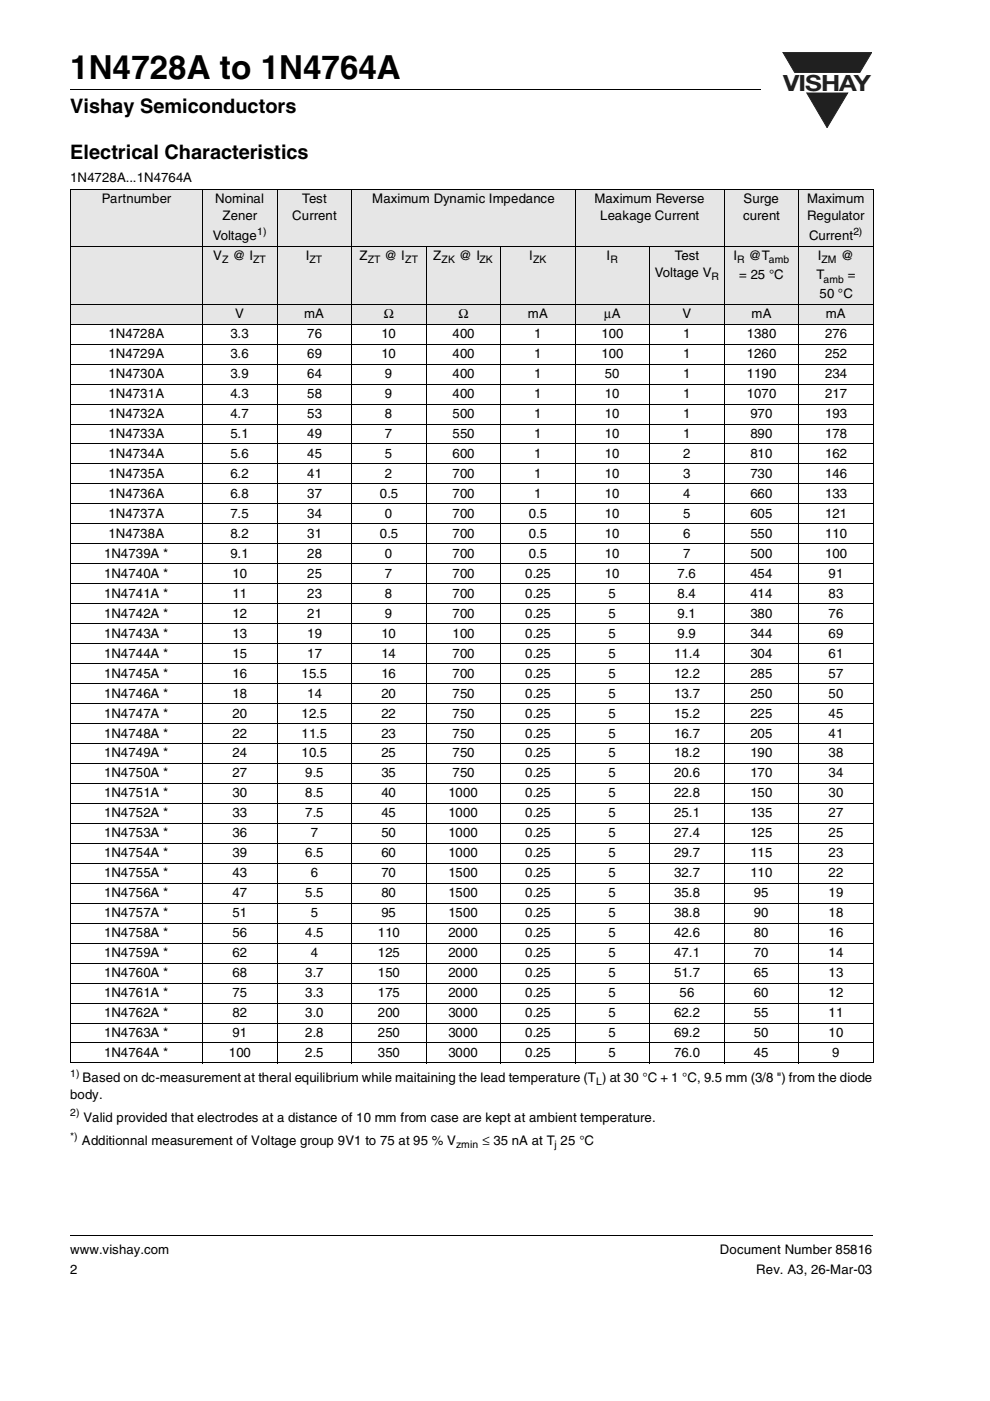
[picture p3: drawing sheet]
<svg xmlns="http://www.w3.org/2000/svg" width="210mm" height="297mm" viewBox="0 0 210 297" stroke-linecap="round" stroke-linejoin="round" font-family="sans-serif">
<path d="M14.8 261.9l.1 .2z" fill="#000"/>
<path d="M14.9 262h170.1" fill="none" stroke="#000" stroke-width=".21"/>
<path d="M165.9 11h19v16.1h-19z" fill="#fff"/>
<path d="M166 11.1h18.8l-2.5 4.3h-13.8z" fill="#231f20"/>
<path d="M166 11.1h18.8l-2.5 4.3h-13.8z" fill="none" stroke="#231f20" stroke-width=".21"/>
<path d="M171.1 19.7h8.6l-4.3 7.4z" fill="#231f20"/>
<path d="M171.1 19.7h8.6l-4.3 7.4z" fill="none" stroke="#231f20" stroke-width=".21"/>
<path d="M14.8 18.9l.1 .1z" fill="#000"/>
<path d="M14.9 19h146.4" fill="none" stroke="#000" stroke-width=".21"/>
<g fill="#e6e6e6">
<path d="M14.9 40.1h28v12.1h-28z"/>
<path d="M42.9 40.1h15.9v12.1h-15.9z"/>
<path d="M58.8 40.1h15.7v12.1h-15.7z"/>
<path d="M74.5 40.1h47.4v12.1h-47.4z"/>
<path d="M121.9 40.1h31.7v12.1h-31.7z"/>
<path d="M153.6 40.1h15.7v12.1h-15.7z"/>
<path d="M169.3 40.1h15.9v12.1h-15.9z"/>
<path d="M14.9 52.2h43.9v12.3h-43.9z"/>
<path d="M58.8 52.2h15.7v12.3h-15.7z"/>
<path d="M74.5 52.2h15.8v12.3h-15.8z"/>
<path d="M90.3 52.2h15.9v12.3h-15.9z"/>
<path d="M106.2 52.2h15.7v12.3h-15.7z"/>
<path d="M121.9 52.2h15.9v12.3h-15.9z"/>
<path d="M137.8 52.2h15.8v12.3h-15.8z"/>
<path d="M153.6 52.2h15.7v12.3h-15.7z"/>
<path d="M169.3 52.2h15.9v12.3h-15.9z"/>
<path d="M14.9 64.5h43.9v4.2h-43.9z"/>
<path d="M58.8 64.5h15.7v4.2h-15.7z"/>
<path d="M74.5 64.5h15.8v4.2h-15.8z"/>
<path d="M90.3 64.5h15.9v4.2h-15.9z"/>
<path d="M106.2 64.5h15.7v4.2h-15.7z"/>
<path d="M121.9 64.5h15.9v4.2h-15.9z"/>
<path d="M137.8 64.5h15.8v4.2h-15.8z"/>
<path d="M153.6 64.5h15.7v4.2h-15.7z"/>
<path d="M169.3 64.5h15.9v4.2h-15.9z"/>
</g>
<g fill="#fff">
<path d="M14.9 68.7h28v4.3h-28z"/>
<path d="M42.9 68.7h15.9v4.3h-15.9z"/>
<path d="M58.8 68.7h15.7v4.3h-15.7z"/>
<path d="M74.5 68.7h15.8v4.3h-15.8z"/>
<path d="M90.3 68.7h15.9v4.3h-15.9z"/>
<path d="M106.2 68.7h15.7v4.3h-15.7z"/>
<path d="M121.9 68.7h15.9v4.3h-15.9z"/>
<path d="M137.8 68.7h15.8v4.3h-15.8z"/>
<path d="M153.6 68.7h15.7v4.3h-15.7z"/>
<path d="M169.3 68.7h15.9v4.3h-15.9z"/>
<path d="M14.9 73h28v4.2h-28z"/>
<path d="M42.9 73h15.9v4.2h-15.9z"/>
<path d="M58.8 73h15.7v4.2h-15.7z"/>
<path d="M74.5 73h15.8v4.2h-15.8z"/>
<path d="M90.3 73h15.9v4.2h-15.9z"/>
<path d="M106.2 73h15.7v4.2h-15.7z"/>
<path d="M121.9 73h15.9v4.2h-15.9z"/>
<path d="M137.8 73h15.8v4.2h-15.8z"/>
<path d="M153.6 73h15.7v4.2h-15.7z"/>
<path d="M169.3 73h15.9v4.2h-15.9z"/>
<path d="M14.9 77.2h28v4.2h-28z"/>
<path d="M42.9 77.2h15.9v4.2h-15.9z"/>
<path d="M58.8 77.2h15.7v4.2h-15.7z"/>
<path d="M74.5 77.2h15.8v4.2h-15.8z"/>
<path d="M90.3 77.2h15.9v4.2h-15.9z"/>
<path d="M106.2 77.2h15.7v4.2h-15.7z"/>
<path d="M121.9 77.2h15.9v4.2h-15.9z"/>
<path d="M137.8 77.2h15.8v4.2h-15.8z"/>
<path d="M153.6 77.2h15.7v4.2h-15.7z"/>
<path d="M169.3 77.2h15.9v4.2h-15.9z"/>
<path d="M14.9 81.4h28v4.3h-28z"/>
<path d="M42.9 81.4h15.9v4.3h-15.9z"/>
<path d="M58.8 81.4h15.7v4.3h-15.7z"/>
<path d="M74.5 81.4h15.8v4.3h-15.8z"/>
<path d="M90.3 81.4h15.9v4.3h-15.9z"/>
<path d="M106.2 81.4h15.7v4.3h-15.7z"/>
<path d="M121.9 81.4h15.9v4.3h-15.9z"/>
<path d="M137.8 81.4h15.8v4.3h-15.8z"/>
<path d="M153.6 81.4h15.7v4.3h-15.7z"/>
<path d="M169.3 81.4h15.9v4.3h-15.9z"/>
<path d="M14.9 85.7h28v4.2h-28z"/>
<path d="M42.9 85.7h15.9v4.2h-15.9z"/>
<path d="M58.8 85.7h15.7v4.2h-15.7z"/>
<path d="M74.5 85.7h15.8v4.2h-15.8z"/>
<path d="M90.3 85.7h15.9v4.2h-15.9z"/>
<path d="M106.2 85.7h15.7v4.2h-15.7z"/>
<path d="M121.9 85.7h15.9v4.2h-15.9z"/>
<path d="M137.8 85.7h15.8v4.2h-15.8z"/>
<path d="M153.6 85.7h15.7v4.2h-15.7z"/>
<path d="M169.3 85.7h15.9v4.2h-15.9z"/>
<path d="M14.9 89.9h28v4.2h-28z"/>
<path d="M42.9 89.9h15.9v4.2h-15.9z"/>
<path d="M58.8 89.9h15.7v4.2h-15.7z"/>
<path d="M74.5 89.9h15.8v4.2h-15.8z"/>
<path d="M90.3 89.9h15.9v4.2h-15.9z"/>
<path d="M106.2 89.9h15.7v4.2h-15.7z"/>
<path d="M121.9 89.9h15.9v4.2h-15.9z"/>
<path d="M137.8 89.9h15.8v4.2h-15.8z"/>
<path d="M153.6 89.9h15.7v4.2h-15.7z"/>
<path d="M169.3 89.9h15.9v4.2h-15.9z"/>
<path d="M14.9 94.1h28v4.3h-28z"/>
<path d="M42.9 94.1h15.9v4.3h-15.9z"/>
<path d="M58.8 94.1h15.7v4.3h-15.7z"/>
<path d="M74.5 94.1h15.8v4.3h-15.8z"/>
<path d="M90.3 94.1h15.9v4.3h-15.9z"/>
<path d="M106.2 94.1h15.7v4.3h-15.7z"/>
<path d="M121.9 94.1h15.9v4.3h-15.9z"/>
<path d="M137.8 94.1h15.8v4.3h-15.8z"/>
<path d="M153.6 94.1h15.7v4.3h-15.7z"/>
<path d="M169.3 94.1h15.9v4.3h-15.9z"/>
<path d="M14.9 98.4h28v4.2h-28z"/>
<path d="M42.9 98.4h15.9v4.2h-15.9z"/>
<path d="M58.8 98.4h15.7v4.2h-15.7z"/>
<path d="M74.5 98.4h15.8v4.2h-15.8z"/>
<path d="M90.3 98.4h15.9v4.2h-15.9z"/>
<path d="M106.2 98.4h15.7v4.2h-15.7z"/>
<path d="M121.9 98.4h15.9v4.2h-15.9z"/>
<path d="M137.8 98.4h15.8v4.2h-15.8z"/>
<path d="M153.6 98.4h15.7v4.2h-15.7z"/>
<path d="M169.3 98.4h15.9v4.2h-15.9z"/>
<path d="M14.9 102.6h28v4.2h-28z"/>
<path d="M42.9 102.6h15.9v4.2h-15.9z"/>
<path d="M58.8 102.6h15.7v4.2h-15.7z"/>
<path d="M74.5 102.6h15.8v4.2h-15.8z"/>
<path d="M90.3 102.6h15.9v4.2h-15.9z"/>
<path d="M106.2 102.6h15.7v4.2h-15.7z"/>
<path d="M121.9 102.6h15.9v4.2h-15.9z"/>
<path d="M137.8 102.6h15.8v4.2h-15.8z"/>
<path d="M153.6 102.6h15.7v4.2h-15.7z"/>
<path d="M169.3 102.6h15.9v4.2h-15.9z"/>
<path d="M14.9 106.8h28v4.3h-28z"/>
<path d="M42.9 106.8h15.9v4.3h-15.9z"/>
<path d="M58.8 106.8h15.7v4.3h-15.7z"/>
<path d="M74.5 106.8h15.8v4.3h-15.8z"/>
<path d="M90.3 106.8h15.9v4.3h-15.9z"/>
<path d="M106.2 106.8h15.7v4.3h-15.7z"/>
<path d="M121.9 106.8h15.9v4.3h-15.9z"/>
<path d="M137.8 106.8h15.8v4.3h-15.8z"/>
<path d="M153.6 106.8h15.7v4.3h-15.7z"/>
<path d="M169.3 106.8h15.9v4.3h-15.9z"/>
<path d="M14.9 111.1h28v4.2h-28z"/>
<path d="M42.9 111.1h15.9v4.2h-15.9z"/>
<path d="M58.8 111.1h15.7v4.2h-15.7z"/>
<path d="M74.5 111.1h15.8v4.2h-15.8z"/>
<path d="M90.3 111.1h15.9v4.2h-15.9z"/>
<path d="M106.2 111.1h15.7v4.2h-15.7z"/>
<path d="M121.9 111.1h15.9v4.2h-15.9z"/>
<path d="M137.8 111.1h15.8v4.2h-15.8z"/>
<path d="M153.6 111.1h15.7v4.2h-15.7z"/>
<path d="M169.3 111.1h15.9v4.2h-15.9z"/>
<path d="M14.9 115.3h28v4.2h-28z"/>
<path d="M42.9 115.3h15.9v4.2h-15.9z"/>
<path d="M58.8 115.3h15.7v4.2h-15.7z"/>
<path d="M74.5 115.3h15.8v4.2h-15.8z"/>
<path d="M90.3 115.3h15.9v4.2h-15.9z"/>
<path d="M106.2 115.3h15.7v4.2h-15.7z"/>
<path d="M121.9 115.3h15.9v4.2h-15.9z"/>
<path d="M137.8 115.3h15.8v4.2h-15.8z"/>
<path d="M153.6 115.3h15.7v4.2h-15.7z"/>
<path d="M169.3 115.3h15.9v4.2h-15.9z"/>
<path d="M14.9 119.5h28v4.3h-28z"/>
<path d="M42.9 119.5h15.9v4.3h-15.9z"/>
<path d="M58.8 119.5h15.7v4.3h-15.7z"/>
<path d="M74.5 119.5h15.8v4.3h-15.8z"/>
<path d="M90.3 119.5h15.9v4.3h-15.9z"/>
<path d="M106.2 119.5h15.7v4.3h-15.7z"/>
<path d="M121.9 119.5h15.9v4.3h-15.9z"/>
<path d="M137.8 119.5h15.8v4.3h-15.8z"/>
<path d="M153.6 119.5h15.7v4.3h-15.7z"/>
<path d="M169.3 119.5h15.9v4.3h-15.9z"/>
<path d="M14.9 123.8h28v4.2h-28z"/>
<path d="M42.9 123.8h15.9v4.2h-15.9z"/>
<path d="M58.8 123.8h15.7v4.2h-15.7z"/>
<path d="M74.5 123.8h15.8v4.2h-15.8z"/>
<path d="M90.3 123.8h15.9v4.2h-15.9z"/>
<path d="M106.2 123.8h15.7v4.2h-15.7z"/>
<path d="M121.9 123.8h15.9v4.2h-15.9z"/>
<path d="M137.8 123.8h15.8v4.2h-15.8z"/>
<path d="M153.6 123.8h15.7v4.2h-15.7z"/>
<path d="M169.3 123.8h15.9v4.2h-15.9z"/>
<path d="M14.9 128h28v4.2h-28z"/>
<path d="M42.9 128h15.9v4.2h-15.9z"/>
<path d="M58.8 128h15.7v4.2h-15.7z"/>
<path d="M74.5 128h15.8v4.2h-15.8z"/>
<path d="M90.3 128h15.9v4.2h-15.9z"/>
<path d="M106.2 128h15.7v4.2h-15.7z"/>
<path d="M121.9 128h15.9v4.2h-15.9z"/>
<path d="M137.8 128h15.8v4.2h-15.8z"/>
<path d="M153.6 128h15.7v4.2h-15.7z"/>
<path d="M169.3 128h15.9v4.2h-15.9z"/>
<path d="M14.9 132.2h28v4.3h-28z"/>
<path d="M42.9 132.2h15.9v4.3h-15.9z"/>
<path d="M58.8 132.2h15.7v4.3h-15.7z"/>
<path d="M74.5 132.2h15.8v4.3h-15.8z"/>
<path d="M90.3 132.2h15.9v4.3h-15.9z"/>
<path d="M106.2 132.2h15.7v4.3h-15.7z"/>
<path d="M121.9 132.2h15.9v4.3h-15.9z"/>
<path d="M137.8 132.2h15.8v4.3h-15.8z"/>
<path d="M153.6 132.2h15.7v4.3h-15.7z"/>
<path d="M169.3 132.2h15.9v4.3h-15.9z"/>
<path d="M14.9 136.5h28v4.2h-28z"/>
<path d="M42.9 136.5h15.9v4.2h-15.9z"/>
<path d="M58.8 136.5h15.7v4.2h-15.7z"/>
<path d="M74.5 136.5h15.8v4.2h-15.8z"/>
<path d="M90.3 136.5h15.9v4.2h-15.9z"/>
<path d="M106.2 136.5h15.7v4.2h-15.7z"/>
<path d="M121.9 136.5h15.9v4.2h-15.9z"/>
<path d="M137.8 136.5h15.8v4.2h-15.8z"/>
<path d="M153.6 136.5h15.7v4.2h-15.7z"/>
<path d="M169.3 136.5h15.9v4.2h-15.9z"/>
<path d="M14.9 140.7h28v4.2h-28z"/>
<path d="M42.9 140.7h15.9v4.2h-15.9z"/>
<path d="M58.8 140.7h15.7v4.2h-15.7z"/>
<path d="M74.5 140.7h15.8v4.2h-15.8z"/>
<path d="M90.3 140.7h15.9v4.2h-15.9z"/>
<path d="M106.2 140.7h15.7v4.2h-15.7z"/>
<path d="M121.9 140.7h15.9v4.2h-15.9z"/>
<path d="M137.8 140.7h15.8v4.2h-15.8z"/>
<path d="M153.6 140.7h15.7v4.2h-15.7z"/>
<path d="M169.3 140.7h15.9v4.2h-15.9z"/>
<path d="M14.9 144.9h28v4.3h-28z"/>
<path d="M42.9 144.9h15.9v4.3h-15.9z"/>
<path d="M58.8 144.9h15.7v4.3h-15.7z"/>
<path d="M74.5 144.9h15.8v4.3h-15.8z"/>
<path d="M90.3 144.9h15.9v4.3h-15.9z"/>
<path d="M106.2 144.9h15.7v4.3h-15.7z"/>
<path d="M121.9 144.9h15.9v4.3h-15.9z"/>
<path d="M137.8 144.9h15.8v4.3h-15.8z"/>
<path d="M153.6 144.9h15.7v4.3h-15.7z"/>
<path d="M169.3 144.9h15.9v4.3h-15.9z"/>
<path d="M14.9 149.2h28v4.2h-28z"/>
<path d="M42.9 149.2h15.9v4.2h-15.9z"/>
<path d="M58.8 149.2h15.7v4.2h-15.7z"/>
<path d="M74.5 149.2h15.8v4.2h-15.8z"/>
<path d="M90.3 149.2h15.9v4.2h-15.9z"/>
<path d="M106.2 149.2h15.7v4.2h-15.7z"/>
<path d="M121.9 149.2h15.9v4.2h-15.9z"/>
<path d="M137.8 149.2h15.8v4.2h-15.8z"/>
<path d="M153.6 149.2h15.7v4.2h-15.7z"/>
<path d="M169.3 149.2h15.9v4.2h-15.9z"/>
<path d="M14.9 153.4h28v4.2h-28z"/>
<path d="M42.9 153.4h15.9v4.2h-15.9z"/>
<path d="M58.8 153.4h15.7v4.2h-15.7z"/>
<path d="M74.5 153.4h15.8v4.2h-15.8z"/>
<path d="M90.3 153.4h15.9v4.2h-15.9z"/>
<path d="M106.2 153.4h15.7v4.2h-15.7z"/>
<path d="M121.9 153.4h15.9v4.2h-15.9z"/>
<path d="M137.8 153.4h15.8v4.2h-15.8z"/>
<path d="M153.6 153.4h15.7v4.2h-15.7z"/>
<path d="M169.3 153.4h15.9v4.2h-15.9z"/>
<path d="M14.9 157.6h28v4.3h-28z"/>
<path d="M42.9 157.6h15.9v4.3h-15.9z"/>
<path d="M58.8 157.6h15.7v4.3h-15.7z"/>
<path d="M74.5 157.6h15.8v4.3h-15.8z"/>
<path d="M90.3 157.6h15.9v4.3h-15.9z"/>
<path d="M106.2 157.6h15.7v4.3h-15.7z"/>
<path d="M121.9 157.6h15.9v4.3h-15.9z"/>
<path d="M137.8 157.6h15.8v4.3h-15.8z"/>
<path d="M153.6 157.6h15.7v4.3h-15.7z"/>
<path d="M169.3 157.6h15.9v4.3h-15.9z"/>
<path d="M14.9 161.9h28v4.2h-28z"/>
<path d="M42.9 161.9h15.9v4.2h-15.9z"/>
<path d="M58.8 161.9h15.7v4.2h-15.7z"/>
<path d="M74.5 161.9h15.8v4.2h-15.8z"/>
<path d="M90.3 161.9h15.9v4.2h-15.9z"/>
<path d="M106.2 161.9h15.7v4.2h-15.7z"/>
<path d="M121.9 161.9h15.9v4.2h-15.9z"/>
<path d="M137.8 161.9h15.8v4.2h-15.8z"/>
<path d="M153.6 161.9h15.7v4.2h-15.7z"/>
<path d="M169.3 161.9h15.9v4.2h-15.9z"/>
<path d="M14.9 166.1h28v4.2h-28z"/>
<path d="M42.9 166.1h15.9v4.2h-15.9z"/>
<path d="M58.8 166.1h15.7v4.2h-15.7z"/>
<path d="M74.5 166.1h15.8v4.2h-15.8z"/>
<path d="M90.3 166.1h15.9v4.2h-15.9z"/>
<path d="M106.2 166.1h15.7v4.2h-15.7z"/>
<path d="M121.9 166.1h15.9v4.2h-15.9z"/>
<path d="M137.8 166.1h15.8v4.2h-15.8z"/>
<path d="M153.6 166.1h15.7v4.2h-15.7z"/>
<path d="M169.3 166.1h15.9v4.2h-15.9z"/>
<path d="M14.9 170.3h28v4.3h-28z"/>
<path d="M42.9 170.3h15.9v4.3h-15.9z"/>
<path d="M58.8 170.3h15.7v4.3h-15.7z"/>
<path d="M74.5 170.3h15.8v4.3h-15.8z"/>
<path d="M90.3 170.3h15.9v4.3h-15.9z"/>
<path d="M106.2 170.3h15.7v4.3h-15.7z"/>
<path d="M121.9 170.3h15.9v4.3h-15.9z"/>
<path d="M137.8 170.3h15.8v4.3h-15.8z"/>
<path d="M153.6 170.3h15.7v4.3h-15.7z"/>
<path d="M169.3 170.3h15.9v4.3h-15.9z"/>
<path d="M14.9 174.6h28v4.2h-28z"/>
<path d="M42.9 174.6h15.9v4.2h-15.9z"/>
<path d="M58.8 174.6h15.7v4.2h-15.7z"/>
<path d="M74.5 174.6h15.8v4.2h-15.8z"/>
<path d="M90.3 174.6h15.9v4.2h-15.9z"/>
<path d="M106.2 174.6h15.7v4.2h-15.7z"/>
<path d="M121.9 174.6h15.9v4.2h-15.9z"/>
<path d="M137.8 174.6h15.8v4.2h-15.8z"/>
<path d="M153.6 174.6h15.7v4.2h-15.7z"/>
<path d="M169.3 174.6h15.9v4.2h-15.9z"/>
<path d="M14.9 178.8h28v4.2h-28z"/>
<path d="M42.9 178.8h15.9v4.2h-15.9z"/>
<path d="M58.8 178.8h15.7v4.2h-15.7z"/>
<path d="M74.5 178.8h15.8v4.2h-15.8z"/>
<path d="M90.3 178.8h15.9v4.2h-15.9z"/>
<path d="M106.2 178.8h15.7v4.2h-15.7z"/>
<path d="M121.9 178.8h15.9v4.2h-15.9z"/>
<path d="M137.8 178.8h15.8v4.2h-15.8z"/>
<path d="M153.6 178.8h15.7v4.2h-15.7z"/>
<path d="M169.3 178.8h15.9v4.2h-15.9z"/>
<path d="M14.9 183h28v4.3h-28z"/>
<path d="M42.9 183h15.9v4.3h-15.9z"/>
<path d="M58.8 183h15.7v4.3h-15.7z"/>
<path d="M74.5 183h15.8v4.3h-15.8z"/>
<path d="M90.3 183h15.9v4.3h-15.9z"/>
<path d="M106.2 183h15.7v4.3h-15.7z"/>
<path d="M121.9 183h15.9v4.3h-15.9z"/>
<path d="M137.8 183h15.8v4.3h-15.8z"/>
<path d="M153.6 183h15.7v4.3h-15.7z"/>
<path d="M169.3 183h15.9v4.3h-15.9z"/>
<path d="M14.9 187.3h28v4.2h-28z"/>
<path d="M42.9 187.3h15.9v4.2h-15.9z"/>
<path d="M58.8 187.3h15.7v4.2h-15.7z"/>
<path d="M74.5 187.3h15.8v4.2h-15.8z"/>
<path d="M90.3 187.3h15.9v4.2h-15.9z"/>
<path d="M106.2 187.3h15.7v4.2h-15.7z"/>
<path d="M121.9 187.3h15.9v4.2h-15.9z"/>
<path d="M137.8 187.3h15.8v4.2h-15.8z"/>
<path d="M153.6 187.3h15.7v4.2h-15.7z"/>
<path d="M169.3 187.3h15.9v4.2h-15.9z"/>
<path d="M14.9 191.5h28v4.2h-28z"/>
<path d="M42.9 191.5h15.9v4.2h-15.9z"/>
<path d="M58.8 191.5h15.7v4.2h-15.7z"/>
<path d="M74.5 191.5h15.8v4.2h-15.8z"/>
<path d="M90.3 191.5h15.9v4.2h-15.9z"/>
<path d="M106.2 191.5h15.7v4.2h-15.7z"/>
<path d="M121.9 191.5h15.9v4.2h-15.9z"/>
<path d="M137.8 191.5h15.8v4.2h-15.8z"/>
<path d="M153.6 191.5h15.7v4.2h-15.7z"/>
<path d="M169.3 191.5h15.9v4.2h-15.9z"/>
<path d="M14.9 195.7h28v4.3h-28z"/>
<path d="M42.9 195.7h15.9v4.3h-15.9z"/>
<path d="M58.8 195.7h15.7v4.3h-15.7z"/>
<path d="M74.5 195.7h15.8v4.3h-15.8z"/>
<path d="M90.3 195.7h15.9v4.3h-15.9z"/>
<path d="M106.2 195.7h15.7v4.3h-15.7z"/>
<path d="M121.9 195.7h15.9v4.3h-15.9z"/>
<path d="M137.8 195.7h15.8v4.3h-15.8z"/>
<path d="M153.6 195.7h15.7v4.3h-15.7z"/>
<path d="M169.3 195.7h15.9v4.3h-15.9z"/>
<path d="M14.9 200h28v4.2h-28z"/>
<path d="M42.9 200h15.9v4.2h-15.9z"/>
<path d="M58.8 200h15.7v4.2h-15.7z"/>
<path d="M74.5 200h15.8v4.2h-15.8z"/>
<path d="M90.3 200h15.9v4.2h-15.9z"/>
<path d="M106.2 200h15.7v4.2h-15.7z"/>
<path d="M121.9 200h15.9v4.2h-15.9z"/>
<path d="M137.8 200h15.8v4.2h-15.8z"/>
<path d="M153.6 200h15.7v4.2h-15.7z"/>
<path d="M169.3 200h15.9v4.2h-15.9z"/>
<path d="M14.9 204.2h28v4.2h-28z"/>
<path d="M42.9 204.2h15.9v4.2h-15.9z"/>
<path d="M58.8 204.2h15.7v4.2h-15.7z"/>
<path d="M74.5 204.2h15.8v4.2h-15.8z"/>
<path d="M90.3 204.2h15.9v4.2h-15.9z"/>
<path d="M106.2 204.2h15.7v4.2h-15.7z"/>
<path d="M121.9 204.2h15.9v4.2h-15.9z"/>
<path d="M137.8 204.2h15.8v4.2h-15.8z"/>
<path d="M153.6 204.2h15.7v4.2h-15.7z"/>
<path d="M169.3 204.2h15.9v4.2h-15.9z"/>
<path d="M14.9 208.4h28v4.3h-28z"/>
<path d="M42.9 208.4h15.9v4.3h-15.9z"/>
<path d="M58.8 208.4h15.7v4.3h-15.7z"/>
<path d="M74.5 208.4h15.8v4.3h-15.8z"/>
<path d="M90.3 208.4h15.9v4.3h-15.9z"/>
<path d="M106.2 208.4h15.7v4.3h-15.7z"/>
<path d="M121.9 208.4h15.9v4.3h-15.9z"/>
<path d="M137.8 208.4h15.8v4.3h-15.8z"/>
<path d="M153.6 208.4h15.7v4.3h-15.7z"/>
<path d="M169.3 208.4h15.9v4.3h-15.9z"/>
<path d="M14.9 212.7h28v4.2h-28z"/>
<path d="M42.9 212.7h15.9v4.2h-15.9z"/>
<path d="M58.8 212.7h15.7v4.2h-15.7z"/>
<path d="M74.5 212.7h15.8v4.2h-15.8z"/>
<path d="M90.3 212.7h15.9v4.2h-15.9z"/>
<path d="M106.2 212.7h15.7v4.2h-15.7z"/>
<path d="M121.9 212.7h15.9v4.2h-15.9z"/>
<path d="M137.8 212.7h15.8v4.2h-15.8z"/>
<path d="M153.6 212.7h15.7v4.2h-15.7z"/>
<path d="M169.3 212.7h15.9v4.2h-15.9z"/>
<path d="M14.9 216.9h28v4.2h-28z"/>
<path d="M42.9 216.9h15.9v4.2h-15.9z"/>
<path d="M58.8 216.9h15.7v4.2h-15.7z"/>
<path d="M74.5 216.9h15.8v4.2h-15.8z"/>
<path d="M90.3 216.9h15.9v4.2h-15.9z"/>
<path d="M106.2 216.9h15.7v4.2h-15.7z"/>
<path d="M121.9 216.9h15.9v4.2h-15.9z"/>
<path d="M137.8 216.9h15.8v4.2h-15.8z"/>
<path d="M153.6 216.9h15.7v4.2h-15.7z"/>
<path d="M169.3 216.9h15.9v4.2h-15.9z"/>
<path d="M14.9 221.1h28v4.3h-28z"/>
<path d="M42.9 221.1h15.9v4.3h-15.9z"/>
<path d="M58.8 221.1h15.7v4.3h-15.7z"/>
<path d="M74.5 221.1h15.8v4.3h-15.8z"/>
<path d="M90.3 221.1h15.9v4.3h-15.9z"/>
<path d="M106.2 221.1h15.7v4.3h-15.7z"/>
<path d="M121.9 221.1h15.9v4.3h-15.9z"/>
<path d="M137.8 221.1h15.8v4.3h-15.8z"/>
<path d="M153.6 221.1h15.7v4.3h-15.7z"/>
<path d="M169.3 221.1h15.9v4.3h-15.9z"/>
</g>
<g fill="none" stroke="#000" stroke-width=".21">
<path d="M14.8 40.1h170.5M14.8 52.2h170.5M14.9 40.3v185M42.9 40v185.5M58.8 40v185.5M74.5 40v185.5M90.3 52.1v173.4M106.2 52.1v173.4M121.9 40v185.5M137.8 52.1v173.4M153.6 40v185.5M169.3 40v185.5"/>
<path d="M185.2 40.3v185M14.8 64.5h170.5M14.8 68.7h170.5M14.8 73h170.5M14.8 77.2h170.5M14.8 81.4h170.5M14.8 85.7h170.5M14.8 89.9h170.5M14.8 94.1h170.5M14.8 98.4h170.5M14.8 102.6h170.5M14.8 106.8h170.5"/>
<path d="M14.8 111.1h170.5M14.8 115.3h170.5M14.8 119.5h170.5M14.8 123.8h170.5M14.8 128h170.5M14.8 132.2h170.5M14.8 136.5h170.5M14.8 140.7h170.5M14.8 144.9h170.5M14.8 149.2h170.5M14.8 153.4h170.5M14.8 157.6h170.5"/>
<path d="M14.8 161.9h170.5M14.8 166.1h170.5M14.8 170.3h170.5M14.8 174.6h170.5M14.8 178.8h170.5M14.8 183h170.5M14.8 187.3h170.5M14.8 191.5h170.5M14.8 195.7h170.5M14.8 200h170.5M14.8 204.2h170.5M14.8 208.4h170.5"/>
<path d="M14.8 212.7h170.5M14.8 216.9h170.5M14.8 221.1h170.5M14.8 225.4h170.5"/>
</g>
<text font-size="7" x="14.9" y="16.7">1N4728A to 1N4764A</text>
<text font-size="4.7" fill="#231f20" x="166.1" y="19.2">VISHAY</text>
<g font-size="4.2">
<text x="14.9" y="23.9">Vishay Semiconductors</text>
<text x="14.9" y="33.8">Electrical Characteristics</text>
</g>
<g font-size="2.8">
<text x="14.9" y="38.5">1N4728A...1N4764A</text>
<text x="21.6" y="43.1">Partnumber</text>
<text x="45.6" y="43.1">Nominal</text>
<text x="47.2" y="46.6">Zener</text>
<text x="62" y="46.6">Current</text>
<text x="64.1" y="43.1">Test</text>
<text x="78.9" y="43.1">Maximum Dynamic Impedance</text>
<text x="126.1" y="43.1">Maximum Reverse</text>
<text x="127.3" y="46.6">Leakage Current</text>
<text x="157.6" y="46.6">curent</text>
<text x="157.6" y="43.1">Surge</text>
<text x="171.1" y="43.1">Maximum</text>
<text x="171.1" y="46.6">Regulator</text>
<text x="45.1" y="50.9">Voltage</text>
<text x="171.5" y="50.9">Current</text>
<text x="45.2" y="55.1">V</text>
<text x="49.3" y="55.1">@ I</text>
<text x="64.9" y="55.1">I</text>
<text x="76.2" y="55.1">Z</text>
<text x="81.4" y="55.1">@ I</text>
<text x="91.9" y="55.1">Z</text>
<text x="97.3" y="55.1">@ I</text>
<text x="112.2" y="55.1">I</text>
<text x="128.6" y="55.1">I</text>
<text x="138.9" y="58.7">Voltage V</text>
<text x="143.1" y="55.1">Test</text>
<text x="155.5" y="55.1">I</text>
<text x="156.7" y="59.2">= 25 °C</text>
<text x="158.7" y="55.1">@T</text>
<text x="173.1" y="59.2">T</text>
<text x="173.4" y="55.1">I</text>
<text x="178.3" y="55.1">@</text>
<text x="179.7" y="59.2">=</text>
<text x="173.7" y="63.2">50 °C</text>
<text x="23" y="71.7">1N4728A</text>
<text x="48.9" y="71.7">3.3</text>
<text x="49.9" y="67.5">V</text>
<text x="64.5" y="67.5">mA</text>
<text x="65.1" y="71.7">76</text>
<text x="80.9" y="71.7">10</text>
<text x="81.4" y="67.5">Ω</text>
<text x="95.9" y="71.7">400</text>
<text x="97.2" y="67.5">Ω</text>
<text x="111.9" y="67.5">mA</text>
<text x="113.3" y="71.7">1</text>
<text x="127.5" y="71.7">100</text>
<text x="128.1" y="67.5">µA</text>
<text x="144.7" y="67.5">V</text>
<text x="144.9" y="71.7">1</text>
<text x="158.3" y="71.7">1380</text>
<text x="159.3" y="67.5">mA</text>
<text x="174.9" y="71.7">276</text>
<text x="175.1" y="67.5">mA</text>
<text x="23" y="75.9">1N4729A</text>
<text x="48.9" y="75.9">3.6</text>
<text x="65.1" y="75.9">69</text>
<text x="80.9" y="75.9">10</text>
<text x="95.9" y="75.9">400</text>
<text x="113.3" y="75.9">1</text>
<text x="127.5" y="75.9">100</text>
<text x="144.9" y="75.9">1</text>
<text x="158.3" y="75.9">1260</text>
<text x="174.9" y="75.9">252</text>
<text x="23" y="80.2">1N4730A</text>
<text x="48.9" y="80.2">3.9</text>
<text x="65.1" y="80.2">64</text>
<text x="81.6" y="80.2">9</text>
<text x="95.9" y="80.2">400</text>
<text x="113.3" y="80.2">1</text>
<text x="128.3" y="80.2">50</text>
<text x="144.9" y="80.2">1</text>
<text x="158.3" y="80.2">1190</text>
<text x="174.9" y="80.2">234</text>
<text x="23" y="84.4">1N4731A</text>
<text x="23" y="88.6">1N4732A</text>
<text x="48.9" y="84.4">4.3</text>
<text x="48.9" y="88.6">4.7</text>
<text x="65.1" y="84.4">58</text>
<text x="65.1" y="88.6">53</text>
<text x="81.6" y="84.4">9</text>
<text x="81.6" y="88.6">8</text>
<text x="95.9" y="84.4">400</text>
<text x="95.9" y="88.6">500</text>
<text x="113.3" y="84.4">1</text>
<text x="113.3" y="88.6">1</text>
<text x="128.3" y="84.4">10</text>
<text x="128.3" y="88.6">10</text>
<text x="144.9" y="84.4">1</text>
<text x="144.9" y="88.6">1</text>
<text x="158.3" y="84.4">1070</text>
<text x="159.1" y="88.6">970</text>
<text x="174.9" y="84.4">217</text>
<text x="174.9" y="88.6">193</text>
<text x="23" y="92.9">1N4733A</text>
<text x="48.9" y="92.9">5.1</text>
<text x="65.1" y="92.9">49</text>
<text x="81.6" y="92.9">7</text>
<text x="95.9" y="92.9">550</text>
<text x="113.3" y="92.9">1</text>
<text x="128.3" y="92.9">10</text>
<text x="144.9" y="92.9">1</text>
<text x="159.1" y="92.9">890</text>
<text x="174.9" y="92.9">178</text>
<text x="23" y="97.1">1N4734A</text>
<text x="23" y="101.3">1N4735A</text>
<text x="48.9" y="97.1">5.6</text>
<text x="48.9" y="101.3">6.2</text>
<text x="65.1" y="97.1">45</text>
<text x="65.1" y="101.3">41</text>
<text x="81.6" y="97.1">5</text>
<text x="81.6" y="101.3">2</text>
<text x="95.9" y="97.1">600</text>
<text x="95.9" y="101.3">700</text>
<text x="113.3" y="97.1">1</text>
<text x="113.3" y="101.3">1</text>
<text x="128.3" y="97.1">10</text>
<text x="128.3" y="101.3">10</text>
<text x="144.9" y="97.1">2</text>
<text x="144.9" y="101.3">3</text>
<text x="159.1" y="97.1">810</text>
<text x="159.1" y="101.3">730</text>
<text x="174.9" y="97.1">162</text>
<text x="174.9" y="101.3">146</text>
<text x="23" y="105.6">1N4736A</text>
<text x="48.9" y="105.6">6.8</text>
<text x="65.1" y="105.6">37</text>
<text x="80.5" y="105.6">0.5</text>
<text x="95.9" y="105.6">700</text>
<text x="113.3" y="105.6">1</text>
<text x="128.3" y="105.6">10</text>
<text x="144.9" y="105.6">4</text>
<text x="159.1" y="105.6">660</text>
<text x="174.9" y="105.6">133</text>
<text x="23" y="109.8">1N4737A</text>
<text x="48.9" y="109.8">7.5</text>
<text x="65.1" y="109.8">34</text>
<text x="81.6" y="109.8">0</text>
<text x="95.9" y="109.8">700</text>
<text x="112.1" y="109.8">0.5</text>
<text x="128.3" y="109.8">10</text>
<text x="144.9" y="109.8">5</text>
<text x="159.1" y="109.8">605</text>
<text x="174.9" y="109.8">121</text>
<text x="22.1" y="118.3">1N4739A *</text>
<text x="23" y="114">1N4738A</text>
<text x="48.9" y="114">8.2</text>
<text x="48.9" y="118.3">9.1</text>
<text x="65.1" y="114">31</text>
<text x="65.1" y="118.3">28</text>
<text x="80.5" y="114">0.5</text>
<text x="81.6" y="118.3">0</text>
<text x="95.9" y="114">700</text>
<text x="95.9" y="118.3">700</text>
<text x="112.1" y="114">0.5</text>
<text x="112.1" y="118.3">0.5</text>
<text x="128.3" y="114">10</text>
<text x="128.3" y="118.3">10</text>
<text x="144.9" y="114">6</text>
<text x="144.9" y="118.3">7</text>
<text x="159.1" y="114">550</text>
<text x="159.1" y="118.3">500</text>
<text x="174.9" y="114">110</text>
<text x="174.9" y="118.3">100</text>
<text x="22.1" y="122.5">1N4740A *</text>
<text x="49.3" y="122.5">10</text>
<text x="65.1" y="122.5">25</text>
<text x="81.6" y="122.5">7</text>
<text x="95.9" y="122.5">700</text>
<text x="111.3" y="122.5">0.25</text>
<text x="128.3" y="122.5">10</text>
<text x="143.7" y="122.5">7.6</text>
<text x="159.1" y="122.5">454</text>
<text x="175.7" y="122.5">91</text>
<text x="22.1" y="126.7">1N4741A *</text>
<text x="22.1" y="131">1N4742A *</text>
<text x="49.3" y="126.7">11</text>
<text x="49.3" y="131">12</text>
<text x="65.1" y="126.7">23</text>
<text x="65.1" y="131">21</text>
<text x="81.6" y="126.7">8</text>
<text x="81.6" y="131">9</text>
<text x="95.9" y="126.7">700</text>
<text x="95.9" y="131">700</text>
<text x="111.3" y="126.7">0.25</text>
<text x="111.3" y="131">0.25</text>
<text x="129" y="126.7">5</text>
<text x="129" y="131">5</text>
<text x="143.7" y="126.7">8.4</text>
<text x="143.7" y="131">9.1</text>
<text x="159.1" y="126.7">414</text>
<text x="159.1" y="131">380</text>
<text x="175.7" y="126.7">83</text>
<text x="175.7" y="131">76</text>
<text x="22.1" y="135.2">1N4743A *</text>
<text x="49.3" y="135.2">13</text>
<text x="65.1" y="135.2">19</text>
<text x="80.9" y="135.2">10</text>
<text x="95.9" y="135.2">100</text>
<text x="111.3" y="135.2">0.25</text>
<text x="129" y="135.2">5</text>
<text x="143.7" y="135.2">9.9</text>
<text x="159.1" y="135.2">344</text>
<text x="175.7" y="135.2">69</text>
<text x="22.1" y="139.4">1N4744A *</text>
<text x="22.1" y="143.7">1N4745A *</text>
<text x="49.3" y="139.4">15</text>
<text x="49.3" y="143.7">16</text>
<text x="63.9" y="143.7">15.5</text>
<text x="65.1" y="139.4">17</text>
<text x="80.9" y="139.4">14</text>
<text x="80.9" y="143.7">16</text>
<text x="95.9" y="139.4">700</text>
<text x="95.9" y="143.7">700</text>
<text x="111.3" y="139.4">0.25</text>
<text x="111.3" y="143.7">0.25</text>
<text x="129" y="139.4">5</text>
<text x="129" y="143.7">5</text>
<text x="142.9" y="139.4">11.4</text>
<text x="142.9" y="143.7">12.2</text>
<text x="159.1" y="139.4">304</text>
<text x="159.1" y="143.7">285</text>
<text x="175.7" y="139.4">61</text>
<text x="175.7" y="143.7">57</text>
<text x="22.1" y="147.9">1N4746A *</text>
<text x="49.3" y="147.9">18</text>
<text x="65.1" y="147.9">14</text>
<text x="80.9" y="147.9">20</text>
<text x="95.9" y="147.9">750</text>
<text x="111.3" y="147.9">0.25</text>
<text x="129" y="147.9">5</text>
<text x="142.9" y="147.9">13.7</text>
<text x="159.1" y="147.9">250</text>
<text x="175.7" y="147.9">50</text>
<text x="22.1" y="152.1">1N4747A *</text>
<text x="49.3" y="152.1">20</text>
<text x="63.9" y="152.1">12.5</text>
<text x="80.9" y="152.1">22</text>
<text x="95.9" y="152.1">750</text>
<text x="111.3" y="152.1">0.25</text>
<text x="129" y="152.1">5</text>
<text x="142.9" y="152.1">15.2</text>
<text x="159.1" y="152.1">225</text>
<text x="175.7" y="152.1">45</text>
<text x="22.1" y="156.4">1N4748A *</text>
<text x="22.1" y="160.6">1N4749A *</text>
<text x="49.3" y="156.4">22</text>
<text x="49.3" y="160.6">24</text>
<text x="63.9" y="156.4">11.5</text>
<text x="63.9" y="160.6">10.5</text>
<text x="80.9" y="156.4">23</text>
<text x="80.9" y="160.6">25</text>
<text x="95.9" y="156.4">750</text>
<text x="95.9" y="160.6">750</text>
<text x="111.3" y="156.4">0.25</text>
<text x="111.3" y="160.6">0.25</text>
<text x="129" y="156.4">5</text>
<text x="129" y="160.6">5</text>
<text x="142.9" y="156.4">16.7</text>
<text x="142.9" y="160.6">18.2</text>
<text x="159.1" y="156.4">205</text>
<text x="159.1" y="160.6">190</text>
<text x="175.7" y="156.4">41</text>
<text x="175.7" y="160.6">38</text>
<text x="22.1" y="164.8">1N4750A *</text>
<text x="49.3" y="164.8">27</text>
<text x="64.7" y="164.8">9.5</text>
<text x="80.9" y="164.8">35</text>
<text x="95.9" y="164.8">750</text>
<text x="111.3" y="164.8">0.25</text>
<text x="129" y="164.8">5</text>
<text x="142.9" y="164.8">20.6</text>
<text x="159.1" y="164.8">170</text>
<text x="175.7" y="164.8">34</text>
<text x="22.1" y="169.1">1N4751A *</text>
<text x="22.1" y="173.3">1N4752A *</text>
<text x="49.3" y="169.1">30</text>
<text x="49.3" y="173.3">33</text>
<text x="64.7" y="169.1">8.5</text>
<text x="64.7" y="173.3">7.5</text>
<text x="80.9" y="169.1">40</text>
<text x="80.9" y="173.3">45</text>
<text x="95.1" y="169.1">1000</text>
<text x="95.1" y="173.3">1000</text>
<text x="111.3" y="169.1">0.25</text>
<text x="111.3" y="173.3">0.25</text>
<text x="129" y="169.1">5</text>
<text x="129" y="173.3">5</text>
<text x="142.9" y="169.1">22.8</text>
<text x="142.9" y="173.3">25.1</text>
<text x="159.1" y="169.1">150</text>
<text x="159.1" y="173.3">135</text>
<text x="175.7" y="169.1">30</text>
<text x="175.7" y="173.3">27</text>
<text x="22.1" y="177.5">1N4753A *</text>
<text x="49.3" y="177.5">36</text>
<text x="65.9" y="177.5">7</text>
<text x="80.9" y="177.5">50</text>
<text x="95.1" y="177.5">1000</text>
<text x="111.3" y="177.5">0.25</text>
<text x="129" y="177.5">5</text>
<text x="142.9" y="177.5">27.4</text>
<text x="159.1" y="177.5">125</text>
<text x="175.7" y="177.5">25</text>
<text x="22.1" y="181.8">1N4754A *</text>
<text x="22.1" y="186">1N4755A *</text>
<text x="49.3" y="181.8">39</text>
<text x="49.3" y="186">43</text>
<text x="64.7" y="181.8">6.5</text>
<text x="65.9" y="186">6</text>
<text x="80.9" y="181.8">60</text>
<text x="80.9" y="186">70</text>
<text x="95.1" y="181.8">1000</text>
<text x="95.1" y="186">1500</text>
<text x="111.3" y="181.8">0.25</text>
<text x="111.3" y="186">0.25</text>
<text x="129" y="181.8">5</text>
<text x="129" y="186">5</text>
<text x="142.9" y="181.8">29.7</text>
<text x="142.9" y="186">32.7</text>
<text x="159.1" y="181.8">115</text>
<text x="159.1" y="186">110</text>
<text x="175.7" y="181.8">23</text>
<text x="175.7" y="186">22</text>
<text x="22.1" y="190.2">1N4756A *</text>
<text x="49.3" y="190.2">47</text>
<text x="64.7" y="190.2">5.5</text>
<text x="80.9" y="190.2">80</text>
<text x="95.1" y="190.2">1500</text>
<text x="111.3" y="190.2">0.25</text>
<text x="129" y="190.2">5</text>
<text x="142.9" y="190.2">35.8</text>
<text x="159.9" y="190.2">95</text>
<text x="175.7" y="190.2">19</text>
<text x="22.1" y="194.5">1N4757A *</text>
<text x="49.3" y="194.5">51</text>
<text x="65.9" y="194.5">5</text>
<text x="80.9" y="194.5">95</text>
<text x="95.1" y="194.5">1500</text>
<text x="111.3" y="194.5">0.25</text>
<text x="129" y="194.5">5</text>
<text x="142.9" y="194.5">38.8</text>
<text x="159.9" y="194.5">90</text>
<text x="175.7" y="194.5">18</text>
<text x="22.1" y="198.7">1N4758A *</text>
<text x="22.1" y="202.9">1N4759A *</text>
<text x="49.3" y="198.7">56</text>
<text x="49.3" y="202.9">62</text>
<text x="64.7" y="198.7">4.5</text>
<text x="65.9" y="202.9">4</text>
<text x="80.1" y="198.7">110</text>
<text x="80.1" y="202.9">125</text>
<text x="95.1" y="198.7">2000</text>
<text x="95.1" y="202.9">2000</text>
<text x="111.3" y="198.7">0.25</text>
<text x="111.3" y="202.9">0.25</text>
<text x="129" y="198.7">5</text>
<text x="129" y="202.9">5</text>
<text x="142.9" y="198.7">42.6</text>
<text x="142.9" y="202.9">47.1</text>
<text x="159.9" y="198.7">80</text>
<text x="159.9" y="202.9">70</text>
<text x="175.7" y="198.7">16</text>
<text x="175.7" y="202.9">14</text>
<text x="22.1" y="207.2">1N4760A *</text>
<text x="49.3" y="207.2">68</text>
<text x="64.7" y="207.2">3.7</text>
<text x="80.1" y="207.2">150</text>
<text x="95.1" y="207.2">2000</text>
<text x="111.3" y="207.2">0.25</text>
<text x="129" y="207.2">5</text>
<text x="142.9" y="207.2">51.7</text>
<text x="159.9" y="207.2">65</text>
<text x="175.7" y="207.2">13</text>
<text x="22.1" y="211.4">1N4761A *</text>
<text x="22.1" y="215.6">1N4762A *</text>
<text x="49.3" y="211.4">75</text>
<text x="49.3" y="215.6">82</text>
<text x="64.7" y="211.4">3.3</text>
<text x="64.7" y="215.6">3.0</text>
<text x="80.1" y="211.4">175</text>
<text x="80.1" y="215.6">200</text>
<text x="95.1" y="211.4">2000</text>
<text x="95.1" y="215.6">3000</text>
<text x="111.3" y="211.4">0.25</text>
<text x="111.3" y="215.6">0.25</text>
<text x="129" y="211.4">5</text>
<text x="129" y="215.6">5</text>
<text x="142.9" y="215.6">62.2</text>
<text x="144.1" y="211.4">56</text>
<text x="159.9" y="211.4">60</text>
<text x="159.9" y="215.6">55</text>
<text x="175.7" y="211.4">12</text>
<text x="175.7" y="215.6">11</text>
<text x="22.1" y="219.9">1N4763A *</text>
<text x="49.3" y="219.9">91</text>
<text x="64.7" y="219.9">2.8</text>
<text x="80.1" y="219.9">250</text>
<text x="95.1" y="219.9">3000</text>
<text x="111.3" y="219.9">0.25</text>
<text x="129" y="219.9">5</text>
<text x="142.9" y="219.9">69.2</text>
<text x="159.9" y="219.9">50</text>
<text x="175.7" y="219.9">10</text>
<text x="22.1" y="224.1">1N4764A *</text>
<text x="48.5" y="224.1">100</text>
<text x="64.7" y="224.1">2.5</text>
<text x="80.1" y="224.1">350</text>
<text x="95.1" y="224.1">3000</text>
<text x="111.3" y="224.1">0.25</text>
<text x="129" y="224.1">5</text>
<text x="142.9" y="224.1">76.0</text>
<text x="159.9" y="224.1">45</text>
<text x="176.4" y="224.1">9</text>
<text x="14.9" y="232.9">body.</text>
<text x="17.5" y="229.4">Based on dc-measurement at theral equilibrium while maitaining the lead temperature (T ) at 30 °C + 1 °C, 9.5 mm (3/8 &quot;) from the diode</text>
<text x="17.7" y="237.9">Valid provided that electrodes at a distance of 10 mm from case are kept at ambient temperature.</text>
<text x="17.4" y="242.8">Additionnal measurement of Voltage group 9V1 to 75 at 95 % V</text>
<text x="102.3" y="242.8">≤ 35 nA at T 25 °C</text>
<text x="14.9" y="265.8">www.vishay.com</text>
<text x="152.7" y="265.8">Document Number 85816</text>
<text x="14.9" y="270.1">2</text>
<text x="160.4" y="270.1">Rev. A3, 26-Mar-03</text>
</g>
<g font-size="2.2">
<text x="54.5" y="49.8">1)</text>
<text x="180.9" y="49.8">2)</text>
<text x="47.1" y="55.9">Z</text>
<text x="53.7" y="55.9">ZT</text>
<text x="65.6" y="55.9">ZT</text>
<text x="78" y="55.9">ZT</text>
<text x="85.9" y="55.9">ZT</text>
<text x="93.6" y="55.9">ZK</text>
<text x="101.7" y="55.9">ZK</text>
<text x="113" y="55.9">ZK</text>
<text x="129.5" y="55.9">R</text>
<text x="150.9" y="59.3">R</text>
<text x="156.3" y="55.9">R</text>
<text x="163" y="55.9">amb</text>
<text x="174.2" y="55.9">ZM</text>
<text x="174.6" y="59.9">amb</text>
<text x="14.9" y="228.2">1)</text>
<text x="126.4" y="230.1">L</text>
<text x="14.9" y="236.7">2)</text>
<text x="14.9" y="241.7">*)</text>
<text x="96.7" y="243.5">zmin</text>
<text x="117.6" y="243.5">j</text>
</g>
</svg>
